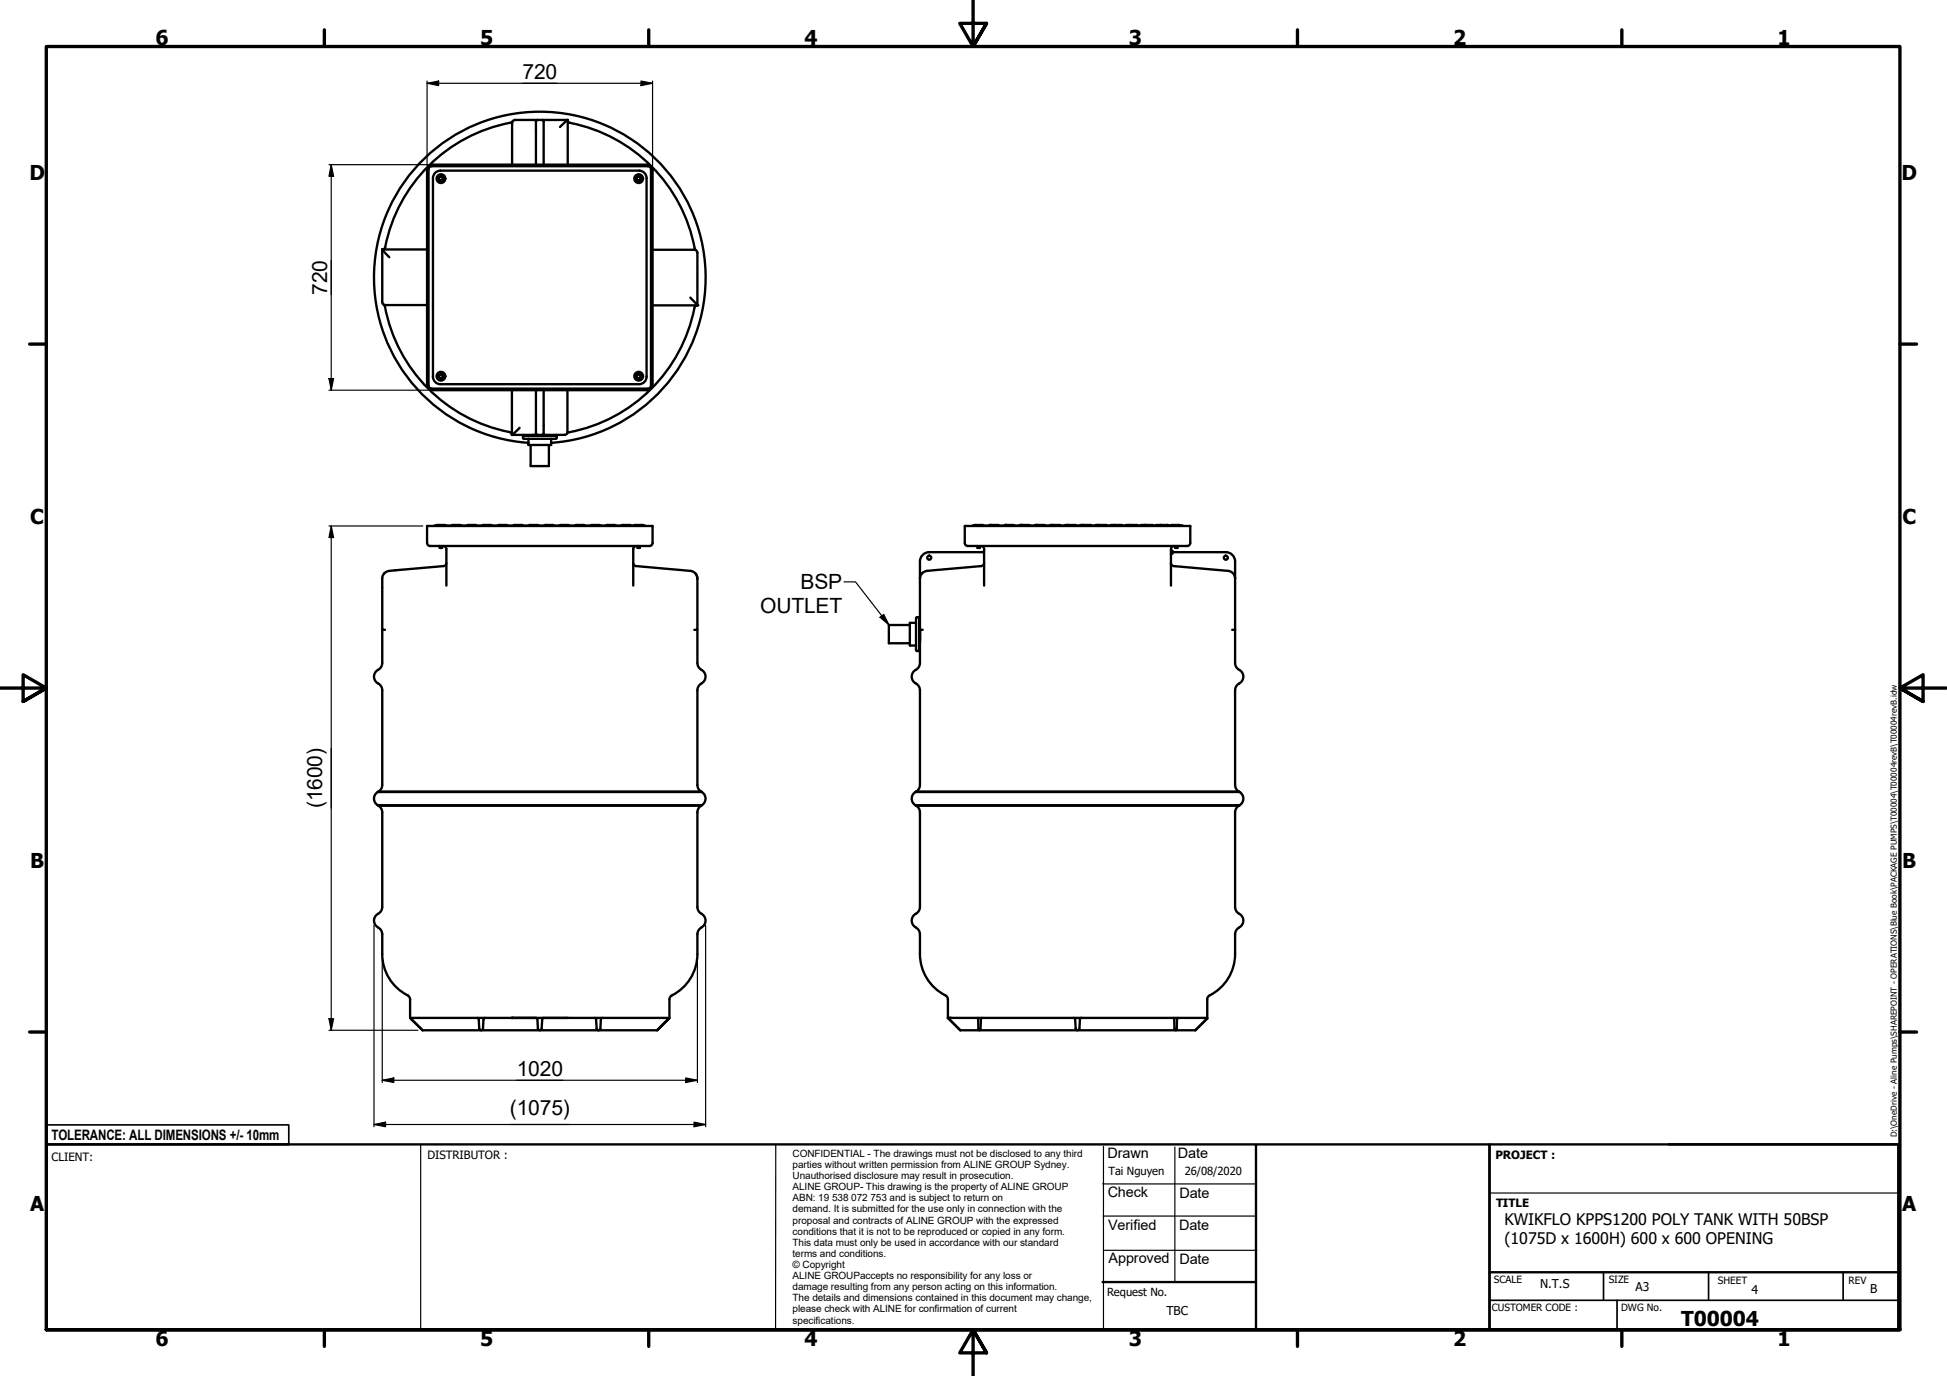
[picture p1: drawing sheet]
<svg xmlns="http://www.w3.org/2000/svg" width="420mm" height="297mm" viewBox="0 0 420 297" stroke-linecap="round" stroke-linejoin="round" font-family="sans-serif">
<!-- layer: Visible (ANSI) -->
<g fill="none" stroke="#000" stroke-width=".51">
<path d="M94.9 38.2a.49 .49 0 0 0-.2 .5 .49 .49 0 0 0 .4 .4l.5-.3v-.2M94.9 38.2h.5M94.9 38.2a.43 .43 0 0 0 0 .7 .43 .43 0 0 0 .7-.3M95.4 38.2l.2 .4M95.4 38.2h-.5M95.4 38.2l.2 .1v.3M110.6 26.2l-.1 .1a46.5 46.5 0 0 0-11.7 4.5 34.6 34.6 0 0 0-15.8 22.8l-.5 .3M116 25.9l-.3 .3v9.3M117 25.9l.3 .3M117.3 26.2v9.3M122.5 25.9h-11.3a.65 .65 0 0 0-.7 .7v8.9M122.5 25.9l.2 .5a34.6 34.6 0 0 1 27.4 27.5l.1 .1"/>
<path d="M122.5 25.9v9.6M122.5 25.9l-1.7 1.5M137.6 38.2a.49 .49 0 0 0-.2 .5 .49 .49 0 0 0 .4 .4l.5-.3v-.2M137.6 38.2a.44 .44 0 0 1 .7 .4M137.6 38.2a.43 .43 0 0 0 0 .7 .43 .43 0 0 0 .7-.3M137.6 38.2h.4l.3 .4M137.9 36.8a1.62 1.62 0 0 1 1.6 1.7v42.8M137.9 36.8h-42.9a1.62 1.62 0 0 0-1.6 1.7v42.8M139.5 35.6a1.32 1.32 0 0 1 1.3 1.3v46M139.5 35.5l-46 .1a1.32 1.32 0 0 0-1.3 1.3v46M82.5 53.9l1.5 1.6M82.5 53.9v11.3a.65 .65 0 0 0 .6 .7h9.1"/>
<path d="M92.2 53.9h-9.7M140.8 53.9h9a.68 .68 0 0 1 .7 .7v11.3M82.8 65.8h.1a38 38 0 0 0 6.8 15 34 34 0 0 0 20.2 12.5M149 64.2l1.5 1.7M149.9 66.5a34.3 34.3 0 0 1-27.5 27v.1M150.5 65.9l-.4 .2-.3 .3M150.5 65.9h-9.7M92.2 82.9a1.32 1.32 0 0 0 1.3 1.3h46M92.5 83.2a.67 .67 0 0 0 .6 .7h46.7a.67 .67 0 0 0 .7-.7M92.5 83.2v-46.6a.67 .67 0 0 1 .6-.7h46.7a.67 .67 0 0 1 .7 .7v46.6M93.4 81.3a1.62 1.62 0 0 0 1.6 1.6h42.9M94.9 80.8l.2-.1 .3 .1"/>
<path d="M94.9 80.8a.43 .43 0 0 0-.1 .7 .43 .43 0 0 0 .7 0 .43 .43 0 0 0-.1-.7M95.4 80.8h-.5M95.4 80.8a.49 .49 0 0 1 .2 .6 .49 .49 0 0 1-.5 .3 .47 .47 0 0 1-.4-.3 .47 .47 0 0 1 .2-.6M109.9 93.2l.4 .3 .2 .4M110.5 84.2v9.7M112.1 92.4l-1.6 1.5M112.9 94.5l.2 .2h6.8l.2-.2M112.9 94v.1M112.9 94.1v.4M112.9 94.1h7.2v.4M112.9 93.9v.1M112.9 94.1h.1"/>
<path d="M114 94.7l.1 1.4M114 95.6a35.8 35.8 0 0 1-28.1-54.3 35.8 35.8 0 0 1 61.2 0 35.8 35.8 0 0 1-28.2 54.3M114.5 96.1v4.5h3.9v-4.5M115.7 84.2v9.4l.3 .3M117.3 93.6l-.3 .3M117.3 84.2v9.4M119 94.7l-.1 1.4h-4.8M120.1 93.9v.2h-7.2M122.4 84.2v9a.61 .61 0 0 1-.6 .7h-11.3M139.5 81.3a1.62 1.62 0 0 1-1.6 1.6M140.8 82.9a1.32 1.32 0 0 1-1.3 1.3M92.2 117.2a.67 .67 0 0 0 .6 .7"/>
<path d="M92.2 113.5v3.7M92.2 113.5h48.6M93.7 113.5h45.6M94.1 113.5h.1M94.4 113.3l-.3 .2M94.4 113.3h1.5M94.4 113.3h.1M94.9 117.9v.4h.5v-.4M94.9 118.2h.5M95.7 117.9a.62 .62 0 0 1 .6 .6M95.9 113.3h.1M95.9 113.3l.3 .2"/>
<path d="M96.3 118.5v7.9M97.7 113.3l-.3 .2M97.7 113.3h.1M97.7 113.3h1.6M99.3 113.3h.1M99.3 113.3l.2 .2M99.5 113.5h.1M101 113.3l-.3 .2M101 113.3h1.6M101.1 113.3h-.1M102.6 113.3h.1M102.6 113.3l.3 .2"/>
<path d="M102.9 113.5h.1M106.2 113.5l-.3-.2h-1.5l-.3 .2M109.6 113.5l-.3-.2h-1.6l-.3 .2M110.8 113.5h-.1M111 113.3l-.2 .2M111.1 113.3h-.1M111.1 113.3h1.5M112.6 113.3h.1M112.6 113.3l.3 .2M114.1 113.5h.1M114.4 113.3l-.3 .2M114.4 113.3h1.5"/>
<path d="M114.4 113.3h.1M115.9 113.3h.1M116 113.3l.2 .2M119.5 113.5h.1M119.5 113.5l-1.8-.2-.3 .2M122.9 113.5l-1.9-.2-.2 .2M122.9 113.5h.1M124.1 113.5h.1M125.9 113.3h.1M125.9 113.3l-1.8 .2M125.9 113.3l.3 .2M127.4 113.5h.1"/>
<path d="M127.7 113.3l-.3 .2M127.7 113.3h1.5M127.7 113.3h.1M129.3 113.3h.1M129.3 113.3l.3 .2M131 113.3l-.3 .2M131.1 113.3h-.1M131.1 113.3h1.5M132.6 113.3h.1M132.6 113.3l.3 .2M132.9 113.5h.1M134.4 113.3l-.3 .2"/>
<path d="M134.4 113.3h-.1M134.4 113.3l1.8 .2M136.2 113.5h.1M136.7 118.5v7.9M136.8 113.5h-.1M137 113.3l-.2 .2M137 113.3h.1M137.1 113.3h1.5M137.3 117.9a.62 .62 0 0 0-.6 .6M137.6 117.9v.4h.4l.1-.4M137.6 118.2h.5M138.6 113.3h.1"/>
<path d="M138.6 113.3l.3 .2M140.7 113.5l.1 3.7M140.8 117.2a.67 .67 0 0 1-.7 .7h-47.3M208.2 117.2a.67 .67 0 0 0 .7 .7M208.3 113.5h48.5M208.3 113.5l-.1 3.7M209.7 113.5h45.6M210.1 113.5h.1M210.4 113.3l-.3 .2M210.4 113.3h.1M210.4 113.3h1.6M210.9 117.9l.1 .4h.4l.1-.4"/>
<path d="M210.9 118.2h.6M211.7 117.9a.62 .62 0 0 1 .7 .6M212 113.3h.1M212 113.3l.3 .2M212.4 118.9l-.4 .3h-11.5a2 2 0 0 0-2 2M212.4 118.5v7.9M213.5 113.5h.1M213.7 113.3l-.3 .2M213.7 113.3h.1M213.7 113.3h1.6M213.7 113.3l-.2 .2M213.8 113.3h-.1"/>
<path d="M215.3 113.3h.1M215.3 113.3l.3 .2M216.7 113.5h.1M217.1 113.3l-.3 .2M218.6 113.3h.1M218.6 113.3h-1.6l-.3 .2M218.7 113.3l.2 .2M218.9 113.5h.1M220.2 113.3l-.3 .2M220.2 113.3h.1M220.2 113.3h1.8l.3 .2M220.4 113.3l-.2 .2"/>
<path d="M222.3 113.5h.1M223.5 113.5h-.1M223.8 113.3l-.3 .2M225.3 113.3h.1M225.3 113.3h-1.8l-.3 .2M225.3 113.3l.3 .2M226.7 113.3l-.2 .2M226.8 113.3h1.8M226.8 113.3h-.1M226.8 113.5h.1M227.1 113.3l-.3 .2M228.6 113.3h.1"/>
<path d="M228.7 113.3l.2 .2M229.7 113.5h.1M230.4 113.3l-.3 .2M230.4 113.3h.1M232 113.3h.1M232 113.3h-2l-.3 .2M232 113.3l.2 .2M232.2 113.5h.1M233 113.5h.1M233.3 113.3l-.3 .2M233.3 113.3h.1M233.3 113.3h2l.3 .2"/>
<path d="M233.7 113.3l-.2 .2M235.6 113.5h.1M237.1 113.3l-.3 .2M238.9 113.5l-.3-.2h-2l-.3 .2M239.5 113.5h.1M239.8 113.3l-.3 .2M239.8 113.3h.1M239.8 113.3h2.2l.3 .2M240.4 113.3l-.2 .2M240.4 113.3h.1M243.1 113.3l-.3 .2M243.1 113.3h.1"/>
<path d="M243.1 113.3h2.2M243.5 113.5h-.1M243.7 113.3l-.2 .2M243.8 113.3h-.1M245.3 113.3h.1M245.3 113.3l.3 .2M246.1 113.5h.1M246.3 113.3l-.2 .2M246.4 113.3h2.2M246.4 113.3h-.1M246.8 113.5h.1M247.1 113.3l-.3 .2"/>
<path d="M248.6 113.3h.1M248.7 113.3l.3 .2M249.6 113.3l-.3 .2M249.6 113.3h.1M249.6 113.3h2.4l.2 .2M250.4 113.3l-.3 .2M252.2 113.5h.1M252.6 113.5l.3-.2h1.5l.4 .2M252.7 118.9h.3v.6h-.3M252.7 118.5v7.9M253 119.2h11.5a2 2 0 0 1 2 2M253.3 117.9a.62 .62 0 0 0-.6 .6"/>
<path d="M253.6 117.9v.4h.5v-.4M253.6 118.2h.5M256.8 113.5l.1 3.7M256.9 117.2a.67 .67 0 0 1-.7 .7h-47.3M82.5 136v7.1l-.4 1-.5 .5M96.3 121.5a.67 .67 0 0 1-.6 .7l-10.4 .9a3.3 3.3 0 0 0-2.2 .5l-.4 .5-.2 .6v11.3h.6M136.7 121.5a.67 .67 0 0 0 .6 .7l11.7 1 .6 .2 .5 .4 .2 .4 .2 .7v11.1h-.7M150.1 123.8l.4 .9M150.5 136v7.1l.2 .7 .4 .6a1.78 1.78 0 0 1 1.2 1.7 1.78 1.78 0 0 1-1.2 1.6l-.4 .6-.2 .7v20.4l.1 .7 .7 .8M196.3 134.9h-4.5v3.9l4.5 .1M197.6 139.3l.1 .1M197.7 134.5h-1.4v4.8h1.4"/>
<path d="M197.7 134.4h-.1M198.4 133.3h-.5l-.2 .2v6.8l.2 .2h.5M198.4 133.3v7.2M198.4 133.3h.1M198.5 124.9v11.1h.6M198.5 121.2v3.7M198.5 136v7.1l-.1 .7-.5 .6a1.77 1.77 0 0 0-1.2 1.7 1.77 1.77 0 0 0 1.2 1.6l.5 .6 .1 .7v20.4l-.1 .7-.7 .8M198.6 136l-.1 2.6M212.4 121.5a.67 .67 0 0 1-.6 .7l-10.4 .9a3.3 3.3 0 0 0-2.2 .5l-.5 .5-.2 .8M252.7 121.5a.67 .67 0 0 0 .6 .7l11.9 1.1 .5 .1 .5 .5 .3 1M265.9 136h.6M266.5 124.9v11.1"/>
<path d="M266.5 121.2v3.7M266.5 136v7.1l.2 .7 .4 .6a1.77 1.77 0 0 1 1.2 1.7 1.77 1.77 0 0 1-1.2 1.6l-.4 .6-.2 .7v20.4l.2 .7 .6 .8M81.6 144.6a1.66 1.66 0 0 0 0 2.9M81.6 147.5l.7 .8 .2 .7v20.4l-.2 .7-.6 .8M198.4 140.5h.1M198.5 140.5h-.1M81.5 171a1.66 1.66 0 0 0 0 2.8M81.5 171h70zM81.5 173.8l.2 .1M81.5 173.8h70l-.2 .1M81.7 173.9h69.6M81.7 173.9l.6 .8 .2 .7v20.4l-.2 .7-.7 .8"/>
<path d="M151.3 173.9l-.5 .5-.3 1v20.4l.2 .7 .4 .6a1.8 1.8 0 0 1 1.2 1.6 1.8 1.8 0 0 1-1.2 1.7l-.4 .6-.2 .7M151.5 171a1.66 1.66 0 0 1 0 2.8M197.5 171a1.66 1.66 0 0 0 0 2.8M197.5 171h70M197.5 173.8h70M197.5 173.8l.2 .1M197.7 173.9h69.6M197.7 173.9l.7 .8 .1 .7v20.4l-.1 .7-.5 .6a1.79 1.79 0 0 0-1.2 1.6 1.79 1.79 0 0 0 1.2 1.7l.5 .6 .1 .7M267.3 173.9l-.5 .5-.3 1v20.4l.2 .7 .4 .6a1.79 1.79 0 0 1 1.2 1.6 1.79 1.79 0 0 1-1.2 1.7l-.4 .6-.2 .7M267.5 173.8l-.2 .1M267.5 171a1.66 1.66 0 0 1 0 2.8M81.6 197.3a1.66 1.66 0 0 0 0 2.9"/>
<path d="M81.6 200.2l.7 .8 .2 .7M82.5 201.7a19 19 0 0 0 .4 7.2 10 10 0 0 0 5.1 6M87.9 214.9l.4 .3 .2 .5v4M88.5 219.7h21.9M88.5 219.7l2.7 2.7M103 219.7l.3 .4 .1 1.9a.4 .4 0 0 0 .4 .4 .4 .4 0 0 0 .4-.4l.1-1.9 .4-.4M110.4 219.7h12.1l-5.3 .1-.2 .2-.1 2a.4 .4 0 0 1-.4 .4 .4 .4 0 0 1-.4-.4l-.1-2-.2-.2zM128.3 219.7l.3 .3 .2 2a.4 .4 0 0 0 .4 .4 .4 .4 0 0 0 .4-.4l.1-1.9 .3-.4M145 214.9l-.4 .3-.1 .6v3.9h-22M150.5 201.7a19 19 0 0 1-.5 7.2 10 10 0 0 1-5 6M198.5 201.7a19 19 0 0 0 .5 7.2 10 10 0 0 0 5 6M204 214.9l.4 .3 .2 .5v4"/>
<path d="M204.6 219.7h.6zM204.6 219.7l2.6 2.7M205.2 219.7h55.3v.2M210.9 219.7l.2 .4v1.9a.26 .26 0 0 0 .3 .4 .26 .26 0 0 0 .2-.4l.1-2 .2-.3M231.7 219.7l.3 .3 .1 2a.4 .4 0 0 0 .4 .4 .4 .4 0 0 0 .4-.4l.1-2 .4-.3M253.2 219.7l.2 .4v1.9a.27 .27 0 0 0 .3 .4 .27 .27 0 0 0 .2-.4l.1-2 .2-.3M260.5 219.9l-2.5 2.5M260.5 219.9h.1M261 214.9l-.4 .3-.1 .5v4.2M266.5 201.7a19 19 0 0 1-.4 7.2 10 10 0 0 1-5 6M91.2 222.4h50.6M142.2 222l2.3-2.3-2.7 2.7z"/>
<path d="M207.2 222.4h50.8"/>
<circle cx="95.2" cy="38.6" r=".54"/>
<circle cx="95.2" cy="38.6" r=".94"/>
<circle cx="137.8" cy="38.6" r=".54"/>
<circle cx="137.8" cy="38.6" r=".94"/>
<circle cx="95.2" cy="81.2" r=".54"/>
<circle cx="95.2" cy="81.2" r=".94"/>
<circle cx="137.8" cy="81.2" r=".44"/>
<circle cx="137.8" cy="81.2" r=".54"/>
<circle cx="137.8" cy="81.2" r=".94"/>
<circle cx="137.8" cy="81.2" r=".43"/>
<circle cx="200.5" cy="120.4" r=".43"/>
<circle cx="264.5" cy="120.4" r=".43"/>
</g>
<g fill="#000">
<circle cx="82.5" cy="53.9" r=".25"/>
<circle cx="150.5" cy="65.9" r=".25"/>
<circle cx="110.4" cy="219.7" r=".25"/>
</g>
<!-- layer: Border (ANSI) -->
<g fill="none" stroke="#000" stroke-width=".72">
<path d="M70 6.4v3.6M140 6.4v3.6M210 0v10l-2.9-5h5.8l-2.9 5 2.9-5M280 6.4v3.6M350 6.4v3.6M6.4 74.3h3.6M410 74.3h3.6M0 148.5h10l-5-2.8v5.7l5-2.9-5 2.9M420 148.5h-10l5-2.8v5.7l-5-2.9 5 2.9M6.4 222.8h3.6M410 222.8h3.6M10 287v-277h400v277h-400h400"/>
<path d="M70 287v3.6M140 287v3.6M212.9 292l-2.9-5 2.9 5h-5.8l2.9-5v10M280 287v3.6M350 287v3.6"/>
</g>
<!-- layer: Title (ANSI) -->
<path d="M10.1 247v-4.2h52.2v4.2M346 274.6v6.1M368.7 274.6v6.1M397.7 274.6v6.1M321.4 280.7h88.4M349 280.7v6.3" fill="none" stroke="#000" stroke-width=".36"/>
<path d="M10.1 247h311.3v40h-50.4v-39.8M10.1 247h52.2M10.1 247v40h260.9M360.1 247h49.5v40h-88.2v-40h88.2M237.9 276.8h32.9M321.4 274.6h88.6" fill="none" stroke="#000" stroke-width=".51"/>
<path d="M321.4 257.5h88.2" fill="none" stroke="#000" stroke-width=".25"/>
<!-- layer: T-SHEET -->
<path d="M90.8 247v40M167.4 247v40M237.9 255.6h32.9M238.1 247.5v39.5M253.5 247.6v29.2M271 252v35M238 262.5h32.9M238.3 269.9h32.9" fill="none" stroke="#000" stroke-width=".25"/>
<!-- layer: 0 -->
<path d="M271 247.5v39.5" fill="none" stroke="#000" stroke-width=".3"/>
<!-- layer: Dimension (ANSI) -->
<g fill="none" stroke="#000" stroke-width=".25">
<path d="M92.2 17.5v18.4M92.2 18l2.5-.5v1zM92.2 18h48.6M138.3 17.5l2.5 .5-2.5 .5zM140.8 17.5v18.4M71 35.5h21.5M71.5 35.5v48.7M71.5 35.5l.5 2.6h-1zM71 81.7h1l-.5 2.5zM71 84.2h21.5M71 113.5h20.2M71.5 113.5v108.9"/>
<path d="M71.5 113.5l.5 2.5h-1zM80.7 199.7v43.5M152.3 199.7v43.5M71 219.9h1l-.5 2.5zM82.5 207v26.7M150.5 207v26.7M71 222.4h19.2M82.5 233.2l2.5-.5v1zM82.5 233.2h68M148 232.7l2.5 .5-2.5 .5zM80.7 242.7l2.5-.5v1zM80.7 242.7h71.6"/>
<path d="M149.8 242.2l2.5 .5-2.5 .5z"/>
</g>
<g fill="#000">
<path d="M92.2 18l2.5-.5v1z" fill-rule="evenodd"/>
<path d="M138.3 17.5l2.5 .5-2.5 .5z" fill-rule="evenodd"/>
<path d="M71.5 35.5l.5 2.6h-1z" fill-rule="evenodd"/>
<path d="M71 81.7h1l-.5 2.5z" fill-rule="evenodd"/>
<path d="M71.5 113.5l.5 2.5h-1z" fill-rule="evenodd"/>
<path d="M71 219.9h1l-.5 2.5z" fill-rule="evenodd"/>
<path d="M82.5 233.2l2.5-.5v1z" fill-rule="evenodd"/>
<path d="M148 232.7l2.5 .5-2.5 .5z" fill-rule="evenodd"/>
<path d="M80.7 242.7l2.5-.5v1z" fill-rule="evenodd"/>
<path d="M149.8 242.2l2.5 .5-2.5 .5z" fill-rule="evenodd"/>
</g>
<!-- layer: Symbol (ANSI) -->
<path d="M182.1 125.6h2.5l7.3 9.3M189.9 133.3l.8-.7 1.2 2.3z" fill="none" stroke="#000" stroke-width=".25"/>
<path d="M189.9 133.3l.8-.7 1.2 2.3z" fill-rule="evenodd" fill="#000"/>
<g font-size="4.5">
<text x="112.8" y="17.1">720</text>
<text x="70.6" y="63.6" transform="rotate(-90 70.6 63.6)">720</text>
<text x="172.8" y="127.2">BSP</text>
<text x="164.1" y="132.3">OUTLET</text>
<text x="69.5" y="174.4" transform="rotate(-90 69.5 174.4)">(1600)</text>
<text x="111.5" y="232.3">1020</text>
<text x="110" y="240.8">(1075)</text>
</g>
<g font-size="4.4">
<text x="33.6" y="9.6">6</text>
<text x="103.6" y="9.6">5</text>
<text x="173.6" y="9.6">4</text>
<text x="243.6" y="9.6">3</text>
<text x="313.6" y="9.6">2</text>
<text x="383.6" y="9.6">1</text>
<text x="6.3" y="38.8">D</text>
<text x="410.3" y="38.8">D</text>
<text x="6.5" y="113">C</text>
<text x="410.5" y="113">C</text>
<text x="6.5" y="187.3">B</text>
<text x="410.5" y="187.3">B</text>
<text x="6.5" y="261.5">A</text>
<text x="410.5" y="261.5">A</text>
<text x="362.8" y="286.2">T00004</text>
<text x="33.6" y="290.6">6</text>
<text x="103.6" y="290.6">5</text>
<text x="173.6" y="290.6">4</text>
<text x="243.6" y="290.6">3</text>
<text x="313.6" y="290.6">2</text>
<text x="383.6" y="290.6">1</text>
</g>
<g font-size="3.5">
<text x="324.7" y="264.4">KWIKFLO KPPS1200 POLY TANK WITH 50BSP</text>
<text x="324.7" y="268.5">(1075D x 1600H) 600 x 600 OPENING</text>
</g>
<g font-size="3.1">
<text x="11.1" y="246">TOLERANCE: ALL DIMENSIONS +/- 10mm</text>
<text x="239" y="250">Drawn</text>
<text x="254.2" y="250">Date</text>
<text x="239" y="258.3">Check</text>
<text x="254.5" y="258.6">Date</text>
<text x="239.1" y="265.4">Verified</text>
<text x="254.4" y="265.4">Date</text>
<text x="239.2" y="272.7">Approved</text>
<text x="254.5" y="272.8">Date</text>
</g>
<g font-size="2.6">
<text x="332.4" y="278.1">N.T.S</text>
<text x="353" y="278.7">A3</text>
<text x="378" y="279.4">4</text>
<text x="403.6" y="279.2">B</text>
<text x="251.7" y="283.9">TBC</text>
</g>
<g font-size="2.5">
<text x="11.1" y="250.6">CLIENT:</text>
<text x="92.2" y="250.1">DISTRIBUTOR :</text>
<text x="322.7" y="250.2">PROJECT :</text>
<text x="322.8" y="260.7">TITLE</text>
</g>
<g font-size="2.4">
<text x="239.2" y="253.7">Tai Nguyen</text>
<text x="255.7" y="253.6">26/08/2020</text>
<text x="238.9" y="279.9">Request No.</text>
</g>
<g font-size="2.2">
<text x="171" y="249.8">CONFIDENTIAL - The drawings must not be disclosed to any third</text>
<text x="171" y="254.5">Unauthorised disclosure may result in prosecution.</text>
<text x="171" y="256.9">ALINE GROUP- This drawing is the property of ALINE GROUP</text>
<text x="171" y="252.1">parties without written permission from ALINE GROUP Sydney.</text>
<text x="171" y="261.7">demand. It is submitted for the use only in connection with the</text>
<text x="171" y="259.3">ABN: 19 538 072 753 and is subject to return on</text>
<text x="171" y="268.9">This data must only be used in accordance with our standard</text>
<text x="171" y="264.1">proposal and contracts of ALINE GROUP with the expressed</text>
<text x="171" y="266.5">conditions that it is not to be reproduced or copied in any form.</text>
<text x="171" y="271.3">terms and conditions.</text>
<text x="171" y="273.7">© Copyright</text>
<text x="171" y="278.5">damage resulting from any person acting on this information.</text>
<text x="171" y="280.9">The details and dimensions contained in this document may change,</text>
<text x="171" y="276.1">ALINE GROUPaccepts no responsibility for any loss or</text>
<text x="322.4" y="277">SCALE</text>
<text x="347.2" y="277">SIZE</text>
<text x="370.7" y="277.2">SHEET</text>
<text x="398.9" y="277.2">REV</text>
<text x="171" y="285.7">specifications.</text>
<text x="171" y="283.3">please check with ALINE for confirmation of current</text>
<text x="321.9" y="282.9">CUSTOMER CODE :</text>
<text x="349.8" y="283.1">DWG No.</text>
</g>
<text font-size="1.8" x="409.3" y="245.5" transform="rotate(-90 409.3 245.5)">D:\OneDrive - Aline Pumps\SHAREPOINT - OPERATIONS\Blue Book\PACKAGE PUMPS\T00004\T00004revB\T00004revB.idw</text>
</svg>
